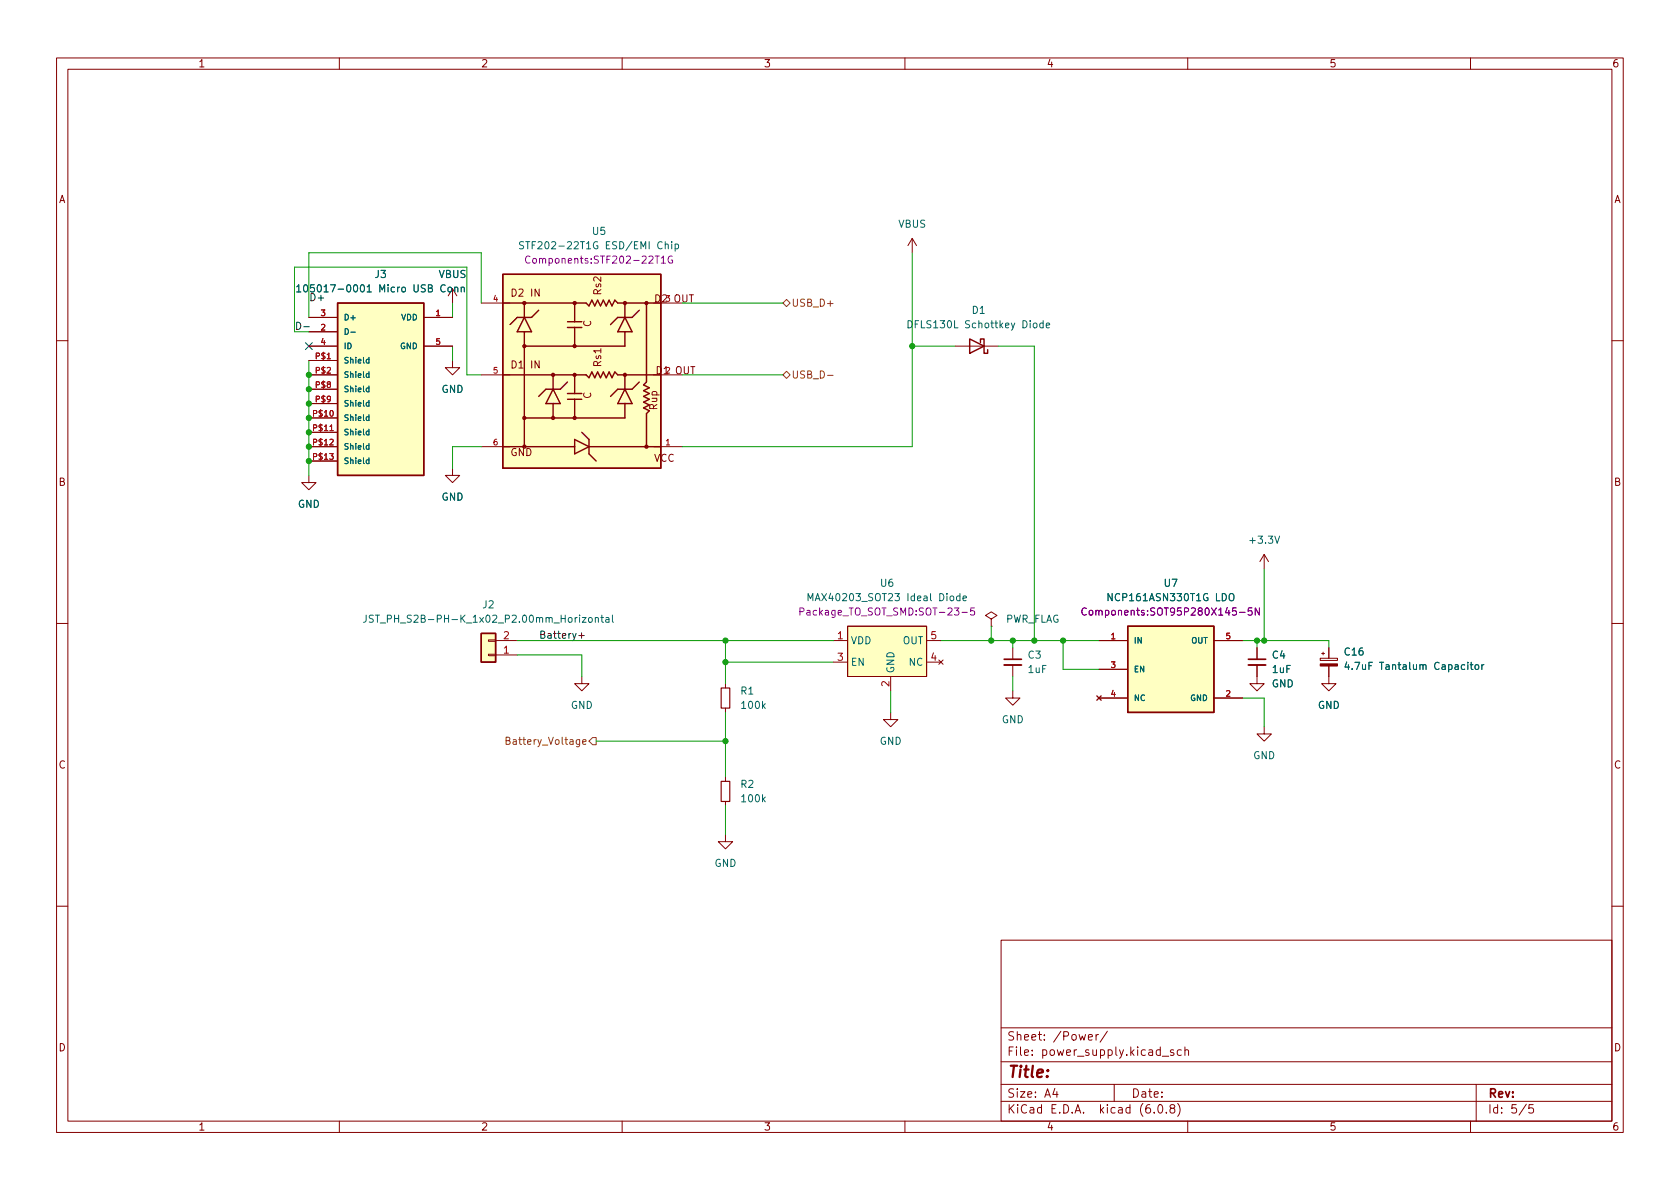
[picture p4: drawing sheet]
<svg xmlns="http://www.w3.org/2000/svg" width="297mm" height="210mm" viewBox="0 0 297 210" stroke-linecap="round" stroke-linejoin="round" font-family="sans-serif">
<g fill="none" stroke="#840000" stroke-width=".18">
<path d="M10 10.2h277v190.1h-277zM12 12.2h273v186.1h-273zM60 10.2v2M110 10.2v2M160 10.2v2M210 10.2v2M260 10.2v2M54.6 56.1h5.1M54.6 58.7h5.1M74.9 56.1h5.1M80 51l-.8 1.3M80 51v2.6"/>
<path d="M80 51l.8 1.3M85.1 53.6h5.1M115.6 53.6h5M161.3 42.2l-.8 1.2M161.3 42.2v2.5M161.3 42.2l.8 1.2M10 60.2h2M54.6 61.2h5.1M54.6 79h5.1M54.6 66.3h5.1M54.6 63.7h5.1M54.6 73.9h5.1"/>
<path d="M54.6 76.4h5.1M54.6 68.8h5.1M54.6 71.4h5.1M74.9 61.2h5.1M80 63.7v1.3h1.3l-1.3 1.3-1.3-1.3h1.3M85.1 79h5.1M85.1 66.3h5.1M115.6 79h5M115.6 66.3h5M168.9 61.2h7.6M285 60.2h2M54.6 84.1v1.2h1.3l-1.3 1.3-1.3-1.3h1.3"/>
<path d="M54.6 81.5h5.1M80 82.8v1.3h1.3l-1.3 1.2-1.3-1.2h1.3M223.5 98l-.7 1.3M223.5 98v2.6M223.5 98l.8 1.3M10 110.2h2M86.4 113.2h1.2v.2h-1.2zM86.4 115.7h1.2v.2h-1.2zM87.6 113.3h3.8M87.6 115.8h3.8M102.9 119.6v1.3h1.2l-1.2 1.3-1.3-1.3h1.3M147.3 113.3h2.6"/>
<path d="M147.3 117.1h2.6M149.9 110.7h13.9v8.9h-13.9zM157.5 119.6v2.6M163.8 113.3h2.6M163.8 117.1h2.6M166 116.7l.8 .8M166.8 116.7l-.8 .8M175.3 109.5l1-.7-1-.6-1.1 .6 1.1 .7v1.2M175.3 110.7h.1M179.1 114.5v2.1M179.1 117.6v2M194.3 113.3h5.1"/>
<path d="M194.3 118.4h5.1M214.6 113.3h5.1M222.2 117.6v3.3h1.3l-1.3 1.3-1.2-1.3h1.2M222.2 114.5v2.1M233.4 116.4h3.1v.4h-3.1zM233.7 115.6h.5M233.9 115.3v.5M234.9 117.8v3.1h1.3l-1.3 1.3-1.2-1.3h1.2M234.9 114.5v1.9M285 110.2h2M128.3 120.9v.8M128.3 125.2v.8"/>
<path d="M128.3 137.4v.8M157.5 126v1.2h1.2l-1.2 1.3-1.3-1.3h1.3M179.1 122.2v1.2h1.2l-1.2 1.3-1.3-1.3h1.3M193.9 123.1l.8 .7M194.3 123.4h5.1M194.7 123.1l-.8 .7M214.6 123.4h5.1M223.5 128.5v1.3h1.3l-1.3 1.3-1.3-1.3h1.3M128.3 147.6v1.2h1.2l-1.2 1.3-1.3-1.3h1.3M128.3 141.7v.8M10 160.2h2M177 166.3h108v32h-108z"/>
<path d="M285 160.2h2M60 198.3v2M110 198.3v2M160 198.3v2M177 194.8h108M177 191.8h108M177 187.8h108M177 181.8h108M186.5 192.5l-.4 1h1M186.9 193v1M192.4 183.4l.7-.1v-.3l-.5-.1-.2 .2 .1 .8h.6M193.8 182.9v1"/>
<path d="M194.2 182.9l-.3 .1-.1 .2M195.8 182.4l-1.3 1.9M197 191.8v3M204.1 196.7v.1M204.9 195.4l.2-.1a.81 .81 0 0 1 .6 .7 .81 .81 0 0 1-.3 .8h-.2a.81 .81 0 0 1-.6-.6 .81 .81 0 0 1 .3-.8zM205.5 186.8h1.1M206.2 196.7v.1M207.1 196l-.2-.3v-.2l.2-.2 .5 .1 .1 .2-.1 .2-.6 .2-.1 .3v.4l.2 .1h.5l.1-.3-.1-.4-.2-.1M207.5 185.7l-.4-.1-.2 .2 .1 .3 .5 .1v.4h-.6M208.2 195.1a1.72 1.72 0 0 1 0 2.3M208.9 185.7l-.5-.1-.3 .3v.4l.2 .3h.6M209.5 185.8l.2-.2 .4 .1v.9"/>
<path d="M209.5 185.1v1.5M210 198.3v2M260 198.3v2M261 191.8v6.5M269.9 195.3l-1.3 1.9M271.1 195.3h-.7l-.1 .7 .2-.1 .5 .1 .2 .2-.1 .5-.2 .1-.6-.1"/>
</g>
<g fill="none" stroke="#840000" stroke-width=".25">
<path d="M59.7 53.6h15.2v30.5h-15.2zM88.9 48.5h27.9v34.3h-27.9zM88.9 53.6h14.7l.5 .5 .5-1 .6 1 .5-1 .5 1 .5-1 .5 1 .5-1 .5 1 .5-1 .5 .5h7.6M92.7 56.1l1.3 2.6h-2.6zM92.7 53.6v2.5M92.7 58.7v20.3M95.2 54.9l-1.2 1.2h-2.6l-1.2 1.3M100.3 57.9h2.6M100.3 56.9h2.6M101.6 53.6v3.3M101.6 57.9v3.3M110.5 56.1l1.3 2.6h-2.6z"/>
<path d="M110.5 53.6v2.5M110.5 58.7v2.5h-17.8M113 54.9l-1.2 1.2h-2.6l-1.3 1.3M114.3 53.6v14l-.5 .5 1 .5-1 .5 1 .5-1 .5 1 .5-1 .5 1 .5-1 .5 1 .5-.5 .5v5.9M171.4 59.9l2.6 1.3-2.6 1.3zM88.9 79h12.7M88.9 66.3h14.7l.5 .5 .5-1 .6 1 .5-1 .5 1 .5-1 .5 1 .5-1 .5 1 .5-1 .5 .5h7.6M97.8 68.8l1.3 2.6h-2.6zM97.8 66.3v2.5M97.8 71.4v2.5M100.3 67.6l-1.2 1.2h-2.6l-1.3 1.3M100.3 70.6h2.6"/>
<path d="M100.3 69.6h2.6M101.6 77.7l2.5 1.3-2.5 1.3zM101.6 66.3v3.3M101.6 70.6v3.3M102.9 76.4l1.2 1.3v2.6l1.3 1.2M104.1 79h12.7M110.5 68.8l1.3 2.6h-2.6zM110.5 71.4v2.5h-17.8M110.5 66.3v2.5M113 67.6l-1.2 1.2h-2.6l-1.3 1.3M173.4 60.6v-.7h.6v2.6h.6v-.7M85.1 112h2.5v5.1h-2.5z"/>
<path d="M199.4 110.7h15.2v15.3h-15.2z"/>
<circle cx="92.7" cy="53.6" r=".25"/>
<circle cx="101.6" cy="53.6" r=".25"/>
<circle cx="110.5" cy="53.6" r=".25"/>
<circle cx="114.3" cy="53.6" r=".25"/>
<circle cx="92.7" cy="73.9" r=".25"/>
<circle cx="92.7" cy="61.2" r=".25"/>
<circle cx="97.8" cy="73.9" r=".25"/>
<circle cx="97.8" cy="66.3" r=".25"/>
<circle cx="101.6" cy="61.2" r=".25"/>
<circle cx="101.6" cy="73.9" r=".25"/>
<circle cx="101.6" cy="66.3" r=".25"/>
<circle cx="110.5" cy="66.3" r=".25"/>
<circle cx="114.3" cy="79" r=".25"/>
</g>
<g fill="none" stroke="#006464" stroke-width=".18">
<path d="M52.5 50.7l.3-.3v1.2M52.5 51.6h.7M53.8 50.5l.2-.1a.68 .68 0 0 1 .4 .6 .68 .68 0 0 1-.4 .6l-.2-.1-.1-.4zM62 58.7h.8M79.3 50.9l.1-.1 .4 .1 .1 .5-.2 .2h-.3l-.1-.1zM80.4 50.9l.2-.1h.3v.8M80.4 50.8v.8M81.6 50.9l.1-.1h.3l.1 .8M81.6 50.8v.8M92.6 42.8l-.5-.1-.2 .3 .1 .3 .5 .2v.4l-.2 .1-.4-.1M92.9 42.7h.8M118.8 42.7v.2"/>
<path d="M118.8 43.2v.8M119.4 43.2h.3l.3 .2-.1 .5h-.5M119.4 43.2v1.2M160.5 56.7a.64 .64 0 0 1 .8 .6 .64 .64 0 0 1-.8 .7zM184.4 57.2l-.3-.1-.3 .3 .2 .5h.4M184.4 56.7v1.3M185 57.5l.6-.1-.1-.2-.3-.1-.2 .2v.6h.5M65.2 63.6l-.3-.1-.2 .2 .1 .5h.4M65.2 73.7h-.3l-.2 .2 .1 .4h.4M65.2 76.3l-.3-.1-.2 .2 .1 .5h.4M65.2 78.8h-.3l-.2 .2 .1 .4h.4M65.2 66.1h-.3l-.2 .2 .1 .4h.4"/>
<path d="M65.2 68.7l-.3-.1-.2 .2 .1 .4h.4M65.2 71.2h-.3l-.2 .1 .1 .5h.4M65.2 63.2v1M65.2 65.7v1M65.2 68.3v1M65.2 70.8v1M65.2 73.4v1M65.2 75.9v1M65.2 78.4v1M65.2 81.4l-.3-.1-.2 .2 .1 .4h.4M65.2 81v1M64.7 108.8v.9a.41 .41 0 0 1-.4 .3"/>
<path d="M66 108.8h-.5l-.2 .1v.4l.6 .2 .1 .3-.2 .2h-.5M105.3 109.3l.1-.1 .3 .1 .1 .7M105.3 109.2v.8M106.2 109.2h.5M106.4 108.8v1.1l.3 .1M107.1 109.3h.5l.1 .7M107.7 109.5l-.4 .1-.2 .1 .2 .3h.4M108.3 108.8v1.1l.2 .1M142.9 106.2v-1.2l.4 .9 .4-.9v1.2M169.7 105.4h-.3l-.3 .2 .1 .6h.5M169.7 105v1.2M170.3 105.8l.6-.1-.1-.3h-.3l-.2 .2v.6h.5"/>
<path d="M196.6 105v1.2l-.7-1.2v1.2M217.4 105.1l.2-.1a.43 .43 0 0 1 .6 .4v.4a.42 .42 0 0 1-.5 .5 .42 .42 0 0 1-.4-.5zM238.1 117.1l-.3 .9h.8M238.4 117.5v.9M259.9 117.5h.5M260.1 117.1v1.1l.3 .2M260.9 117.7l.1-.2 .4 .2 .1 .4-.2 .2-.3 .1-.1-.1zM262 117.5v.9M262.4 117.5l-.4 .3"/>
</g>
<g fill="#ffffc2" stroke="#ffffc2" stroke-width=".18">
<path d="M149.9 110.7h13.9v8.9h-13.9z"/>
<path d="M88.9 48.5h27.9v34.3h-27.9z"/>
<path d="M85.1 112h2.5v5.1h-2.5z"/>
<path d="M59.7 53.6h15.2v30.5h-15.2z"/>
<path d="M199.4 110.7h15.2v15.3h-15.2z"/>
</g>
<path d="M93.7 45.4a.6 .6 0 0 0-.8 .4 .6 .6 0 0 0 .6 .7l.2-.1M116.9 46.5h.7M118.9 45.3a.59 .59 0 0 0-.8 .6 .59 .59 0 0 0 .8 .6v-.5h-.2M141.4 108.2l.6-.1 .1-.2v-.3l-.7-.1v1.3M172.3 107.5h-.6l-.1 .6 .2-.1h.4l.1 .2v.5l-.2 .1-.5-.1M192.1 107.6a.6 .6 0 0 0-.9 .4 .6 .6 0 0 0 .6 .8l.3-.1M221.3 107.5h-.6v.6l.2-.1h.4l.1 .2-.1 .5-.1 .1-.5-.1M222.7 107.5v1.3l-.8-1.3v1.3" fill="none" stroke="#840084" stroke-width=".18"/>
<path d="M127.5 138.2h1.5v3.5h-1.5zM127.5 121.7h1.5v3.5h-1.5z" fill="none" stroke="#840000" stroke-width=".2"/>
<path d="M177.5 117.6h3.1M220.7 117.6h3.1" fill="none" stroke="#840000" stroke-width=".33"/>
<path d="M177.5 116.6h3.1M220.7 116.6h3.1" fill="none" stroke="#840000" stroke-width=".3"/>
<path d="M233.4 117.4h3.1v.4h-3.1z" fill="#840000" stroke="#840000" stroke-width=".18"/>
<path d="M138.4 53.6l.7-.6 .6 .6-.6 .6zM138.4 66.3l.7-.6 .6 .6-.6 .6zM146.3 66.4h1M89.5 131l.5-.1 .1-.2v-.2l-.6-.1v1.2h.5l.1-.1 .1-.3-.3-.2M103 131.2l.6-.1v-.3h-.4l-.2 .2 .1 .6h.5M104.8 130.4h.6v1.3h-.6l-.7-.6z" fill="none" stroke="#725600" stroke-width=".18"/>
<path d="M52.4 57a.64 .64 0 0 1 .8 .6 .64 .64 0 0 1-.8 .7zM53.7 57.8h1M102.3 112.4h1M102.8 111.9v1" fill="none" stroke="#0f0f0f" stroke-width=".18"/>
<g fill="none" stroke="#009600" stroke-width=".18">
<path d="M54.6 58.7h-2.5v-11.5h30.4v19.1h2.6M80 53.6v2.5M85.1 53.6v-8.9h-30.5v11.4M120.6 53.6h17.8M161.3 44.7v34.3h-40.7M54.6 63.7v20.4M80 61.2v2.5M85.1 79h-5.1v3.8M120.6 66.3h17.8M161.3 61.2h7.6M176.5 61.2h6.4v52.1M91.4 115.8h11.5v3.8"/>
<path d="M91.4 113.3h55.9M128.3 113.3v7.6M128.3 117.1h19M166.4 113.3h27.9M175.3 110.7v2.6M179.1 113.3v1.2M179.1 119.6v2.6M188 113.3v5.1h6.3M219.7 113.3h15.2v1.2M222.2 113.3v1.2M223.5 100.6v12.7M105.4 131.1h22.9"/>
<path d="M128.3 126v11.4M157.5 122.2v3.8M219.7 123.4h3.8v5.1M128.3 142.5v5.1"/>
</g>
<path d="M54 60.6l1.2 1.2M55.2 60.6l-1.2 1.2" fill="none" stroke="#000084" stroke-width=".18"/>
<g fill="#009600" stroke="#009600" stroke-width=".18">
<circle cx="179.1" cy="113.3" r=".46"/>
<circle cx="175.3" cy="113.3" r=".46"/>
<circle cx="128.3" cy="131.1" r=".46"/>
<circle cx="128.3" cy="117.1" r=".46"/>
<circle cx="161.3" cy="61.2" r=".46"/>
<circle cx="128.3" cy="113.3" r=".46"/>
<circle cx="54.6" cy="71.4" r=".46"/>
<circle cx="54.6" cy="73.9" r=".46"/>
<circle cx="54.6" cy="68.8" r=".46"/>
<circle cx="54.6" cy="81.5" r=".46"/>
<circle cx="54.6" cy="66.3" r=".46"/>
<circle cx="54.6" cy="79" r=".46"/>
<circle cx="54.6" cy="76.4" r=".46"/>
<circle cx="188" cy="113.3" r=".46"/>
<circle cx="223.5" cy="113.3" r=".46"/>
<circle cx="222.2" cy="113.3" r=".46"/>
<circle cx="182.9" cy="113.3" r=".46"/>
</g>
<text font-size="2.8" fill="#840000" x="178" y="190.6">Title:</text>
<g font-size="2.1" fill="#840000">
<text x="178" y="184">Sheet: /Power/</text>
<text x="178" y="186.7">File: power_supply.kicad_sch</text>
<text x="178" y="196.9">KiCad E.D.A. kicad (6.0.8)</text>
<text x="178" y="194.1">Size: A4</text>
<text x="200" y="194.1">Date:</text>
<text x="263" y="194.1">Rev:</text>
<text x="263" y="196.9">Id: 5/5</text>
</g>
<g font-size="1.8" fill="#840000">
<text x="35" y="11.9">1</text>
<text x="85" y="11.9">2</text>
<text x="135" y="11.9">3</text>
<text x="185" y="11.9">4</text>
<text x="235" y="11.9">5</text>
<text x="285" y="11.9">6</text>
<text x="10.3" y="35.9">A</text>
<text x="285.3" y="35.9">A</text>
<text x="90.7" y="52.4">D2 IN</text>
<text x="106.3" y="52.1" transform="rotate(-90 106.3 52.1)">Rs2</text>
<text x="115.9" y="53.5">D2 OUT</text>
<text x="104.5" y="57.8" transform="rotate(-90 104.5 57.8)">C</text>
<text x="90.7" y="65.1">D1 IN</text>
<text x="106.3" y="64.8" transform="rotate(-90 106.3 64.8)">Rs1</text>
<text x="104.5" y="70.5" transform="rotate(-90 104.5 70.5)">C</text>
<text x="116.2" y="66.2">D1 OUT</text>
<text x="116.2" y="72.5" transform="rotate(-90 116.2 72.5)">Rup</text>
<text x="90.2" y="80.6">GND</text>
<text x="115.6" y="81.7">VCC</text>
<text x="10.3" y="85.9">B</text>
<text x="285.3" y="85.9">B</text>
<text x="10.3" y="135.9">C</text>
<text x="285.3" y="135.9">C</text>
<text x="10.3" y="185.9">D</text>
<text x="285.3" y="185.9">D</text>
<text x="35" y="199.9">1</text>
<text x="85" y="199.9">2</text>
<text x="135" y="199.9">3</text>
<text x="185" y="199.9">4</text>
<text x="235" y="199.9">5</text>
<text x="285" y="199.9">6</text>
</g>
<g font-size="1.8" fill="#006464">
<text x="104.8" y="41.5">U5</text>
<text x="158.8" y="40.3">VBUS</text>
<text x="93.7" y="44.1">STF202-22T1G ESD/EMI Chip</text>
<text x="54.9" y="51.7">105017-0001 Micro USB Conn</text>
<text x="66.3" y="49.1">J3</text>
<text x="77.6" y="49.1">VBUS</text>
<text x="161.5" y="58">DFLS130L Schottkey Diode</text>
<text x="171.9" y="55.5">D1</text>
<text x="78" y="69.5">GND</text>
<text x="52.6" y="89.8">GND</text>
<text x="78" y="88.5">GND</text>
<text x="221.2" y="96.1">+3.3V</text>
<text x="85.4" y="107.6">J2</text>
<text x="144.2" y="106.3">MAX40203_SOT23 Ideal Diode</text>
<text x="155.7" y="103.8">U6</text>
<text x="196.5" y="106.3">NCP161ASN330T1G LDO</text>
<text x="205.9" y="103.8">U7</text>
<text x="66.7" y="110.1">JST_PH_S2B-PH-K_1x02_P2.00mm_Horizontal</text>
<text x="150.4" y="113.9">VDD</text>
<text x="159.6" y="113.9">OUT</text>
<text x="177.6" y="110.1">PWR_FLAG</text>
<text x="150.4" y="117.7">EN</text>
<text x="158.1" y="119.1" transform="rotate(-90 158.1 119.1)">GND</text>
<text x="160.8" y="117.7">NC</text>
<text x="181.8" y="116.5">C3</text>
<text x="181.8" y="119">1uF</text>
<text x="225" y="116.5">C4</text>
<text x="225" y="119">1uF</text>
<text x="237.8" y="115.9">C16</text>
<text x="239.2" y="118.4">4.7uF Tantalum Capacitor</text>
<text x="100.9" y="125.3">GND</text>
<text x="131" y="122.8">R1</text>
<text x="131.3" y="125.3">100k</text>
<text x="224.8" y="121.5">GND</text>
<text x="233" y="125.3">GND</text>
<text x="155.5" y="131.7">GND</text>
<text x="177.1" y="127.9">GND</text>
<text x="221.6" y="134.2">GND</text>
<text x="131" y="139.3">R2</text>
<text x="131.3" y="141.9">100k</text>
<text x="126.3" y="153.3">GND</text>
</g>
<g font-size="1.8" fill="#840084">
<text x="94.1" y="46.6">Components:STF202-22T1G</text>
<text x="142.6" y="108.8">Package_TO_SOT_SMD:SOT-23-5</text>
<text x="193" y="108.8">Components:SOT95P280X145-5N</text>
</g>
<g font-size="1.8" fill="#0f0f0f">
<text x="54.6" y="53.2">D+</text>
<text x="95.2" y="112.9">Battery+</text>
</g>
<g font-size="1.8" fill="#725600">
<text x="139.9" y="54.2">USB_D+</text>
<text x="139.9" y="66.9">USB_D-</text>
<text x="90.5" y="131.7">Battery_Voltage</text>
</g>
<g font-size="1.8" fill="#a90000">
<text x="89" y="113">2</text>
<text x="148.1" y="113">1</text>
<text x="164.6" y="113">5</text>
<text x="89" y="115.6">1</text>
<text x="148.1" y="116.8">3</text>
<text x="164.6" y="116.8">4</text>
<text x="157.2" y="121.4" transform="rotate(-90 157.2 121.4)">2</text>
</g>
<g font-size="1.4" fill="#a90000">
<text x="87.2" y="53.3">4</text>
<text x="117.7" y="53.3">3</text>
<text x="56.8" y="58.4">2</text>
<text x="56.8" y="55.9">3</text>
<text x="77.1" y="55.9">1</text>
<text x="55.9" y="63.5">P$1</text>
<text x="56.8" y="61">4</text>
<text x="77.1" y="61">5</text>
<text x="55.9" y="66">P$2</text>
<text x="55.9" y="68.6">P$8</text>
<text x="55.9" y="71.1">P$9</text>
<text x="87.2" y="66">5</text>
<text x="117.7" y="66">2</text>
<text x="55.5" y="73.7">P$10</text>
<text x="55.5" y="76.2">P$11</text>
<text x="55.5" y="78.7">P$12</text>
<text x="55.5" y="81.3">P$13</text>
<text x="87.2" y="78.7">6</text>
<text x="117.7" y="78.7">1</text>
<text x="196.5" y="113">1</text>
<text x="216.8" y="113">5</text>
<text x="196.5" y="118.1">3</text>
<text x="196.5" y="123.2">4</text>
<text x="216.8" y="123.2">2</text>
</g>
<g font-size="1.4" fill="#006464">
<text x="60.7" y="59.2">D-</text>
<text x="60.7" y="56.6">D+</text>
<text x="70.9" y="56.6">VDD</text>
<text x="60.7" y="61.7">ID</text>
<text x="60.7" y="64.3">Shield</text>
<text x="70.8" y="61.7">GND</text>
<text x="60.7" y="66.8">Shield</text>
<text x="60.7" y="69.3">Shield</text>
<text x="60.7" y="71.9">Shield</text>
<text x="60.7" y="74.4">Shield</text>
<text x="60.7" y="77">Shield</text>
<text x="60.7" y="79.5">Shield</text>
<text x="60.7" y="82">Shield</text>
<text x="200.4" y="113.8">IN</text>
<text x="210.6" y="113.8">OUT</text>
<text x="200.4" y="118.9">EN</text>
<text x="200.4" y="123.9">NC</text>
<text x="210.5" y="123.9">GND</text>
</g>
</svg>
